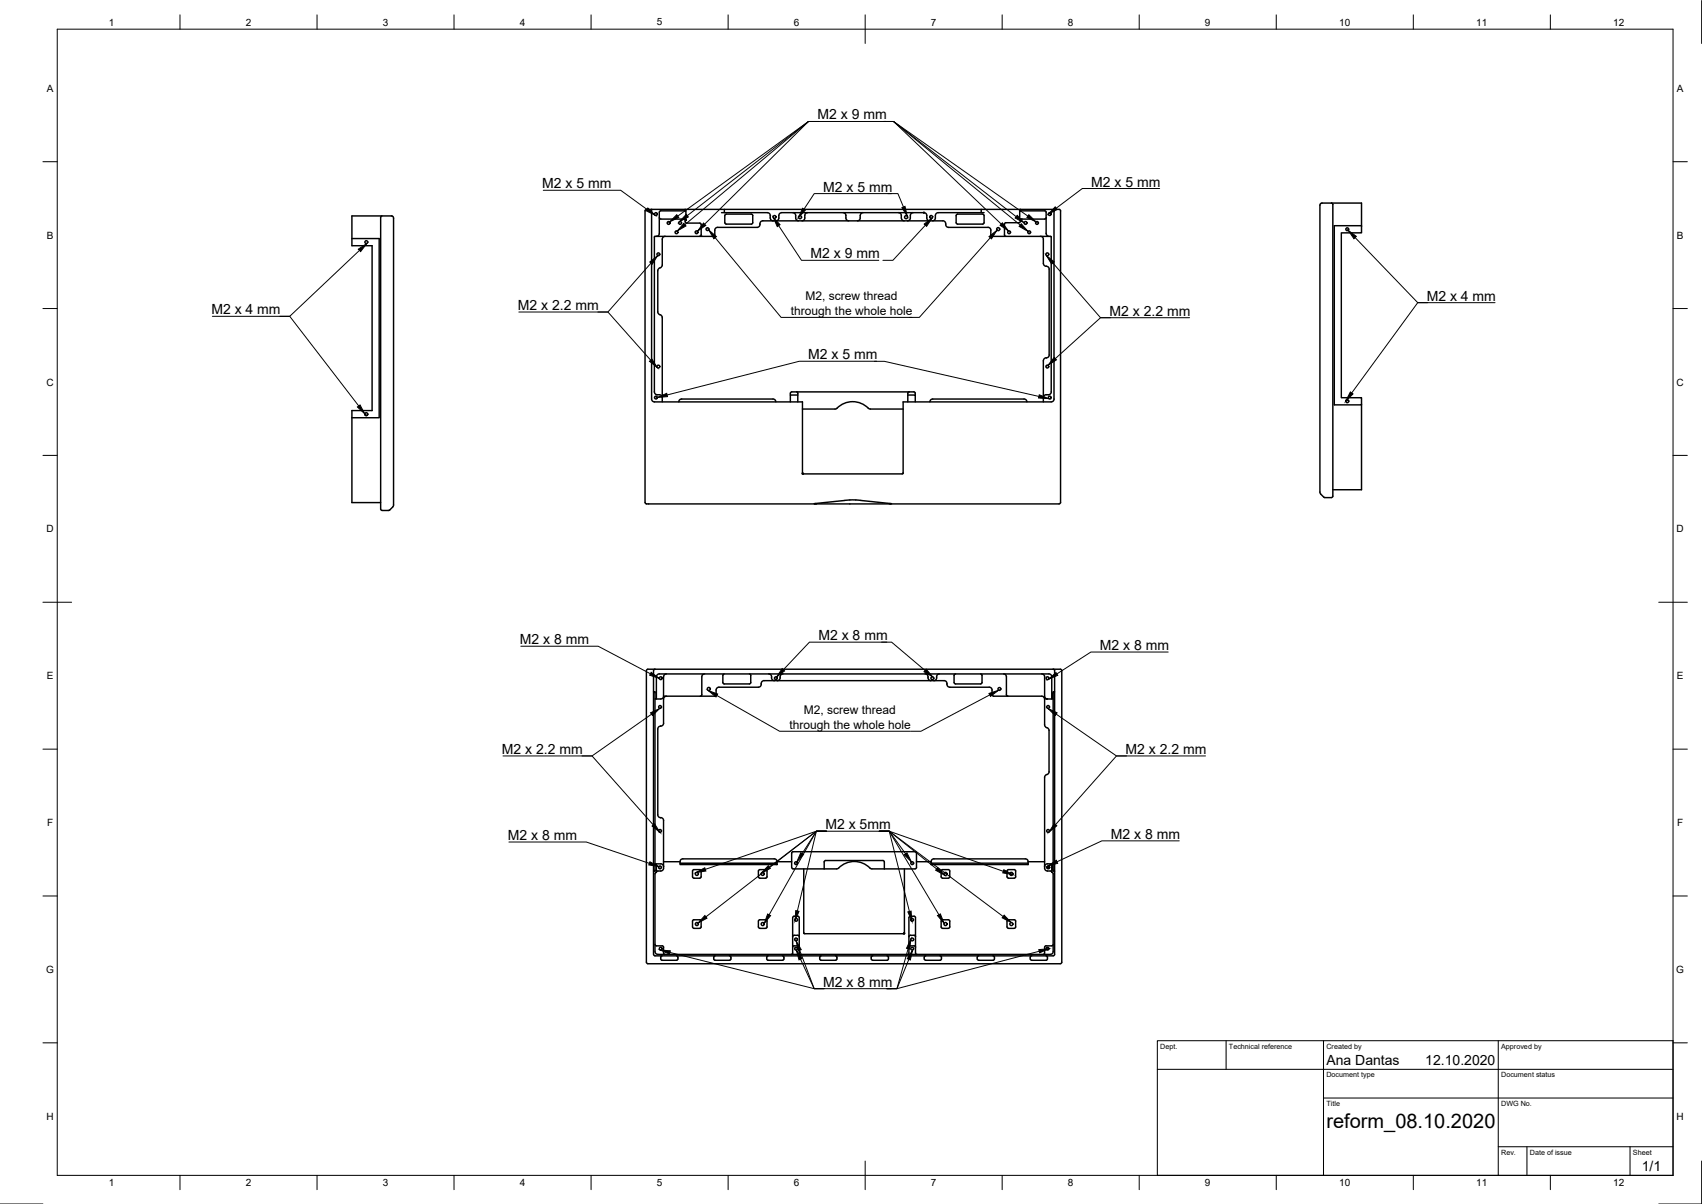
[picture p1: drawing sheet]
<svg xmlns="http://www.w3.org/2000/svg" width="594mm" height="420mm" viewBox="0 0 594 420" stroke-linecap="round" stroke-linejoin="round" font-family="sans-serif">
<!-- layer: Visible -->
<g fill="none" stroke="#000" stroke-width=".51">
<path d="M133.4 75.4l-.5 .5v101.7M227.4 73.1v66.1a1.01 1.01 0 0 0 1 1.1h51.7v24.7l.2 .3 34.6 .1 .3-.4M227.4 73.1h-1.7l-.5 .5-.1 101a.9 .9 0 0 0 .2 1.1 .9 .9 0 0 0 1.1 .2h143.3M227.4 73.1h11.8M230.1 75.9l.5 .5 8.1 .1M238.7 76.4l.4 .3 .1 .7M239.2 77.4l.5 .5h4.5l.5 .2 .1 3.9-.5 .5M239.2 73.1h13.6M239.2 73.6h.2v3.3l-.2-.3-.5-.1M239.2 73.6h-8.8l-.3 .5v7.4a1.01 1.01 0 0 1-1 1M239.2 73.1v.5M251.8 74.2h16"/>
<path d="M252.8 74.2v-1.1h89.7v1.1h-15a1.01 1.01 0 0 0-1 1v.9a1.01 1.01 0 0 1-1 1M253.1 75l.4-.3 9 .1 .2 .4v2.8l-.5 .2-8.9-.1-.3-.4zM265.2 78.1l.1 .2a1.01 1.01 0 0 1-1.1 1.1l-13.7-.1a1.01 1.01 0 0 0-1 1v1.7l-.3 .4-5 .1M265.3 78.1a1.01 1.01 0 0 1 1-1.1l62.8 .1a.97 .97 0 0 1 1 1M267.9 74.2a1.01 1.01 0 0 1 1 1l-.1 .9a1.04 1.04 0 0 0 1.1 1M271.8 76.1v-.9a1.01 1.01 0 0 1 1-1h49.7a1.01 1.01 0 0 1 1 1v.9a1.01 1.01 0 0 0 1 1M271.9 76.1a1.01 1.01 0 0 1-1 1M276.7 74.2a1.01 1.01 0 0 1 1 1v.9a1.01 1.01 0 0 0 1 1M281.9 74.2a1.01 1.01 0 0 0-1 1v.9a1.01 1.01 0 0 1-1 1M294.3 74.2a1.01 1.01 0 0 1 1 1v.9a1.01 1.01 0 0 0 1 1M301.3 74.2a1.04 1.04 0 0 0-1.1 1l.1 .9a1.01 1.01 0 0 1-1 1M313.6 74.2a1.01 1.01 0 0 1 1 1v.9a1.04 1.04 0 0 0 1 1"/>
<path d="M318.7 74.2a1.01 1.01 0 0 0-.9 1v.9a1.01 1.01 0 0 1-1.1 1M330.1 78.1v.2a1.01 1.01 0 0 0 1 1.1h13.7a.97 .97 0 0 1 1.1 .9M333.8 75l.4-.3 9 .1 .3 .4-.1 2.8-.4 .2-9-.1-.2-.4zM342.5 73.1h13.7M342.5 74.2h1M351.1 77.7h4.6M351.1 77.7l-.5 .5v3.8l.5 .5M356.2 73.6h-.3v3.3l.5-.4h8.3l.5-.6M356.2 73.6h8.5l.5 .5M356.2 73.1h11.7M356.2 73.1v.5M356.7 76.4l-.4 .3-.2 .8-.4 .2"/>
<path d="M365.1 74.1v7.4M369.7 73.1h-1.8v66.1a1.01 1.01 0 0 1-1 1.1h-51.7v24.7M369.7 73.1l.5 .5v101.7l-.5 .5M461.5 70.9h3.2M461.5 70.9l-.5 .2-.3 .4v100.2l.3 .7 1.4 1.3h2.3l.5-.6v-101.7l-.5-.5M464.7 70.9h10.5v7.9h-9.5v62.5h9.5v-2.5h-7v-57.5h7v-2.5M122.8 83.2h9.6v62.6h-9.6M229.6 94.5v14.4M232.2 82.5a1.01 1.01 0 0 0-1 1v9l-.3 .6-1.1 .7-.2 .7M244.2 82.5h-15.5l-.3 .2v54a1.01 1.01 0 0 0 1 1.1h.7M345.8 80.3v1.7M345.9 82l.5 .5h20.3l.2 .2v54.1a.97 .97 0 0 1-1 1"/>
<path d="M363.2 82.5a1.01 1.01 0 0 1 1 1M364.2 83.5v8.4M364.2 91.9a1.01 1.01 0 0 0 1 1M365.2 81.5a1.01 1.01 0 0 0 1 1M365.2 92.9h.1M365.2 92.9a1.01 1.01 0 0 1 1 1M366.2 93.9v30a1.01 1.01 0 0 1-1 1M229.6 108.8l.2 .7 .6 .3M230.4 109.8l.5 .4 .3 .6v29.5M230.2 137.7a1.01 1.01 0 0 1 1 1M237.9 139.3l31.9-.1a1.01 1.01 0 0 1 1 1M237.9 139.2a1.01 1.01 0 0 0-1 1"/>
<path d="M275.9 137.2v.7M278 136.7l.5 .5v3.1M278.5 137.9h-2.6v2.4M316.9 137.9h2.6v2.4M317.4 136.8h-41l-.5 .4M317.4 136.8h1.8l.3 1.1M317.4 136.7l-.5 .5v3.1M364.2 125.9v14.4M365.2 137.8h.7M365.2 124.9h.1M365.2 137.7a1.01 1.01 0 0 0-1 1M365.2 124.9a1.01 1.01 0 0 0-1 1"/>
<path d="M470.7 140l-.6-.4-.3 .5M127.4 144.5l.4 .5 .6-.4M280.1 142.7h11.6a8.1 8.1 0 0 1 11.8 0h11.7M324.6 140.2a1.01 1.01 0 0 1 1-1l31.8 .1a.97 .97 0 0 1 1 .9M475.2 141.3v29.6h-10M132.9 175.4h-10.1v-32.1h7.1v-57.6h-7.1v-10.3h13.8l.5 .1 .3 .6v100.1l-.3 .7M137.1 176.9l-1.4 1.2h-2.4l-.4-.5M284.7 175.7l-.6 .1h.8M300.5 174.6l10.1 1.1M300.5 174.6l-3.9-.1-11.9 1.2M310.6 175.7l.7 .1h-.9M225.7 233.8l.4-.3 144.3 .1 .2 .4-.1 102-.4 .3-144.2-.1-.3-.4z"/>
<path d="M228.6 233.5l-.5 .5 .2 7.4M229.1 236.2v7.7h-.5M231.6 236.2v6.7M232.6 235.2a1.01 1.01 0 0 0-1 1M245 236.2v6.2l-.5 .5M246 235.2a1.01 1.01 0 0 0-1 1M252.3 238.2l.5 .5h8.8M252.8 235.2l-.5 .5v2.5M261.6 235.2l.5 .5-.1 2.5M262.1 238.2l-.5 .5M268.3 235.2a1.01 1.01 0 0 1 1 1M269.3 236.2v.3a1.01 1.01 0 0 0 1 1"/>
<path d="M272.3 236.2v.3a1.01 1.01 0 0 1-1 1M273.3 235.2a1.01 1.01 0 0 0-1 1M322.9 235.2a1.01 1.01 0 0 1 1 1M323.9 236.2v.3a1.01 1.01 0 0 0 1 1M326.9 236.2v.3M326.9 236.5a1.01 1.01 0 0 1-1 1M327.9 235.2a1.01 1.01 0 0 0-1 1M333 235.7v2.5M333.5 235.2l-.5 .5M342.3 235.2l.5 .5v2.5M342.8 238.2l-.5 .5h-8.8l-.5-.5M350.3 235.2a1.01 1.01 0 0 1 1 1"/>
<path d="M351.3 236.2v6.2l.5 .5M363.6 235.2a1.01 1.01 0 0 1 1 1M364.6 236.2v6.7a1.01 1.01 0 0 0 1 1M366.1 235.2h-136a1.01 1.01 0 0 0-1 1M366.1 235.2a1.01 1.01 0 0 1 1 1M367.1 236.2v7.7h.5v-2.1M367.6 233.5l.5 .5-.2 7.4M228.1 241.4v91.6l.5 .5M228.3 241.4h.3v.4M228.6 241.8v61.8M230.6 253.4h.1M230.6 253.4a1.01 1.01 0 0 0-1 1v29.9a1.01 1.01 0 0 0 1 1"/>
<path d="M231.6 243h17.8l.6-.6v-1.6a1.01 1.01 0 0 1 1-1h13.7a1.35 1.35 0 0 0 1.1-1.7l.9-.6h62.8a1.32 1.32 0 0 1 1.1 1.7l.9 .6h13.8a.97 .97 0 0 1 1 1v1.6l.5 .5 16.8 .1 .9 .4M231.6 243.9v8.5a1.01 1.01 0 0 1-1 1M231.6 242.9a1.01 1.01 0 0 1-1 1h-1.5M232.6 242.9a1.01 1.01 0 0 0-1 1M364.5 243.4l.1 .5M364.5 243.4l.6 .5h2M364.6 243.9v9.1l.2 .6 1.2 .7 .2 .6v14.4l-.2 .6-.6 .4M367.6 241.6v.2M367.6 243.9v57.6M368 241.4l-.4 .2M368.1 241.4v62.6M365.4 270.3l-.6 .3-.2 .7v31.6a1.01 1.01 0 0 0 1 1.1h1.2l.3 .2"/>
<path d="M230.6 285.3h.1M230.6 285.3a.97 .97 0 0 1 1 1v16.2M238.4 299.7h31.8M238.4 299.7a1.01 1.01 0 0 0-1 1M270.2 299.7a1.01 1.01 0 0 1 1.1 1M276.4 297.4l.4-.2h42.6l.4 .2 .1 5.3-.2 .4-15.6 .1a8.1 8.1 0 0 0-11.8 0l-15.7-.1-.3-.4zM326 299.7h31.9M326 299.7a1.01 1.01 0 0 0-1 1M357.9 299.7a1.01 1.01 0 0 1 1 1M228.1 304h.4M228.6 303.6l-.1 .4M228.6 301.5h.5v2.6l-.2 .4"/>
<path d="M229.1 301.5h1.5M229.2 304.2l-.3 .3M230.6 301.4a1.01 1.01 0 0 1 1 1M231.6 302.5a1.13 1.13 0 0 1-1 1.5h-1.2l-.2 .2M231.6 300.7h5.8M237.4 301.2h33.8v.5h-33.8zM237.4 300.7v.5M241.8 303.7l.4-.2h2.3l.2 .5v2.2l-.5 .3-2.2-.1-.3-.4zM267.2 303.5h-2l-.5 .5v2l.3 .4 2.2 .1M267.2 303.5l.5 .2v2.3l-.5 .5M271.2 300.7v.5M271.2 300.7h5.1"/>
<path d="M277.2 319.7l1.5 .1 .3 .4v12.4l.5 .5M277.2 319.7l-.5 .5v6.7M280.5 303.2l.1 22.4M287.7 303.2v-2.4l.5-.5h20l.5 .5v2.4M315.7 303.2v22.3l-.2 .3-34.9-.1M317.8 319.7l1.5 .1 .3 .4v6.7M317.8 319.7l-.5 .5-.1 12.4-.4 .5M319.9 300.7h5.1M325 300.7v1h33.9v-1h5.7M325 301.2h33.9M328.6 303.7l.4-.2h2.3l.2 .5-.1 2.2-.4 .3-2.2-.1-.3-.4zM354.5 304v2"/>
<path d="M354.5 304l-.5-.5h-2l-.5 .5v2l.3 .4 2.2 .1 .5-.5M365.4 302.8h1M365.4 302.6h1M365.6 301.5h1.5M365.6 301.4a1.01 1.01 0 0 0-1 1M367.1 304.2v.1M367.1 304.3l.2 .2M367.3 304.5l.3 .4v27.2a1.01 1.01 0 0 1-1 1h-137a1.01 1.01 0 0 1-1-1v-27.2l.3-.4M367.6 303.8l.2 .2M367.6 303.6v-2.1h-.5v2.8M367.6 303.6v.2M367.8 304h.3v29l-.5 .5"/>
<path d="M228.6 329.6l.5 .5M228.6 333.6h139M229.1 330.1h2M231.1 330.1l.5 .2v2.3l.5 .5M231.1 333.6l-.5 .5 .1 .8 .4 .2 5.3-.1 .2-.9-.5-.5M242.2 324h2M242.2 324l-.5-.5v-2l.5-.5h2l.5 .2v2.3l-.5 .5M249.6 333.6l-.5 .5 .1 .8 .4 .2 5.3-.1 .2-.9-.5-.5M265.2 324h2M267.2 321h-2l-.4 .2-.1 2.3 .5 .5M267.2 321l.5 .2v2.3l-.5 .5M268.1 333.6l-.5 .5 .1 .8 .4 .2 5.3-.1 .2-.9-.5-.5"/>
<path d="M276.7 326.9v5.7l-.5 .5M277.2 326.4h1.3l.5 .5M277.2 330.1h1.3M277.2 330.1l-.5 .4M277.2 326.4l-.5 .5M278.5 330.1l.5 .4M286.6 333.6l-.5 .5 .1 .8 .4 .2 5.3-.1 .2-.9-.5-.5M304.6 333.6l-.5 .5 .1 .8 .4 .2 5.3-.1 .2-.9-.5-.5M317.8 326.4h1.3l.5 .5M317.8 330.1h1.2M317.8 326.4l-.5 .5M317.8 330.1l-.5 .4"/>
<path d="M319.1 330.1l.5 .4M319.6 326.9v5.7l.5 .5M323.1 333.6l-.5 .5 .1 .8 .4 .2 5.3-.1 .2-.9-.5-.5M329 324h2M329 324l-.5-.5v-2l.5-.5h2l.4 .2 .1 2.3-.5 .5M341.6 333.6l-.5 .5 .1 .8 .4 .2 5.3-.1 .2-.9-.5-.5M352 324h2M354.5 321.5v2M354.5 321.4l-.5-.4h-2l-.4 .2-.1 2.3 .5 .5M354.5 323.5l-.5 .5M360.1 333.6l-.5 .5 .1 .8 .4 .2 5.3-.1 .2-.9-.5-.5M365.1 330.1h2"/>
<path d="M365.1 330.1l-.4 .2-.1 2.3-.5 .5M367.6 329.6l-.5 .5"/>
<circle cx="228.9" cy="74.7" r=".5"/>
<circle cx="233.4" cy="77.8" r=".5"/>
<circle cx="237.4" cy="77.8" r=".5"/>
<circle cx="246.9" cy="80" r=".5"/>
<circle cx="270.4" cy="75.7" r=".5"/>
<circle cx="279.2" cy="75.8" r=".54"/>
<circle cx="316.3" cy="75.8" r=".54"/>
<circle cx="325" cy="75.7" r=".5"/>
<circle cx="348.4" cy="80" r=".54"/>
<circle cx="358" cy="77.8" r=".5"/>
<circle cx="362" cy="77.8" r=".5"/>
<circle cx="366.4" cy="74.7" r=".5"/>
<circle cx="470.2" cy="80" r=".5"/>
<circle cx="127.9" cy="84.5" r=".5"/>
<circle cx="229.8" cy="88.7" r=".5"/>
<circle cx="236.1" cy="81.1" r=".5"/>
<circle cx="243.1" cy="81.1" r=".5"/>
<circle cx="352.2" cy="81.1" r=".5"/>
<circle cx="359.2" cy="81.1" r=".5"/>
<circle cx="365.6" cy="88.7" r=".5"/>
<circle cx="228.9" cy="138.7" r=".5"/>
<circle cx="229.8" cy="127.9" r=".5"/>
<circle cx="365.6" cy="127.9" r=".5"/>
<circle cx="366.4" cy="138.7" r=".5"/>
<circle cx="127.9" cy="144.5" r=".5"/>
<circle cx="470.2" cy="140" r=".5"/>
<circle cx="230.6" cy="236.7" r=".5"/>
<circle cx="270.8" cy="236.7" r=".5"/>
<circle cx="325.4" cy="236.7" r=".5"/>
<circle cx="365.6" cy="236.7" r=".5"/>
<circle cx="230.4" cy="246.7" r=".5"/>
<circle cx="247.4" cy="240.4" r=".54"/>
<circle cx="348.8" cy="240.4" r=".5"/>
<circle cx="365.8" cy="246.7" r=".5"/>
<circle cx="230.4" cy="290" r=".5"/>
<circle cx="365.8" cy="290" r=".5"/>
<circle cx="230.4" cy="302.7" r=".5"/>
<circle cx="243.2" cy="305" r=".54"/>
<circle cx="266.2" cy="305" r=".54"/>
<circle cx="277.8" cy="301.2" r=".5"/>
<circle cx="318.4" cy="301.2" r=".5"/>
<circle cx="330" cy="305" r=".54"/>
<circle cx="353" cy="305" r=".54"/>
<circle cx="365.9" cy="302.7" r=".5"/>
<circle cx="230.6" cy="331.1" r=".5"/>
<circle cx="243.2" cy="322.5" r=".54"/>
<circle cx="266.2" cy="322.5" r=".54"/>
<circle cx="277.8" cy="331.1" r=".5"/>
<circle cx="277.8" cy="327.8" r=".5"/>
<circle cx="277.9" cy="321" r=".5"/>
<circle cx="318.4" cy="321" r=".5"/>
<circle cx="318.4" cy="331.1" r=".5"/>
<circle cx="318.4" cy="327.8" r=".5"/>
<circle cx="330" cy="322.5" r=".54"/>
<circle cx="353" cy="322.5" r=".54"/>
<circle cx="365.6" cy="331.1" r=".5"/>
</g>
<g fill="#000" stroke="#000" stroke-width=".35">
<circle cx="322.5" cy="74.2" r=".24"/>
<circle cx="280.2" cy="165.3" r=".24"/>
<circle cx="315.6" cy="325.7" r=".24"/>
</g>
<!-- layer: TitleBlock -->
<path d="M404 363.2h180v47h-180zM404 373.2h180M428 363.2v10M462 363.2v47M523 363.2v47M462 383.2h122M523 400.2h61M533 400.2v10M569 400.2v10" fill="none" stroke="#000" stroke-width=".36"/>
<!-- layer: Annotations -->
<g fill="#000" stroke="#000" stroke-width=".35">
<path d="M226.1 72.6l2.5 2.5-3.2-1.6zM236.2 74.9l.7 1-3.2 1.5zM238.7 77.9l.7 .9-3 1.8zM239.5 74.8l.8 .9-3.2 1.7zM245.6 77.8l.8 .9-2.9 2zM269.9 75.8l2.4 2.6-1 .7zM280.1 72.7l1 .6-2.4 2.6zM314.8 72.5l1.1-.5 .8 3.5zM322.6 78.2l2.8-2.2-2 3zM349.9 77.8l2.1 2.8-2.9-2zM355 75.1l2.4 2.6-3.1-1.6zM356.5 78.1l2.3 2.7-3.1-1.8z"/>
<path d="M359.1 74.9l2.5 2.5-3.2-1.5zM368.3 72.2l.7 .9-3.1 1.6zM125.1 87l2.9-2-2.1 2.8zM226.8 91.4l2.8-2.2-1.9 3zM247.4 80.2l2.7 2.4-.9 .7zM345.2 82.6l2.8-2.3-1.9 3.1zM365.2 89.1l2.7 2.3-.8 .8zM470.6 80.4l2.8 2.1-.8 .8zM226.7 126.1l.9-.8 1.8 3zM229.4 138.7l3.3-1.4 .3 1.1zM362.8 137.8l3.2 1.3-3.5-.2zM368 124.7l.7 .9-2.9 1.9z"/>
<path d="M471.3 136.8l1 .7-2.6 2.5zM124.8 142l.9-.7 1.6 3.1zM227.3 234.6l2.8 2.1-3.3-1.1zM273 233.3l.9 .8-2.9 2.2zM323.3 233.5l2.3 2.7-3.1-1.8zM366 237.1l2.6-2.4 .6 1zM227.1 248.8l3.2-1.6-2.5 2.5zM247.2 241l3.3 1.2-.6 1zM345.2 242l3.4-1.1-2.9 2.1zM365.8 247.2l3.2 1.6-.7 .9zM227.6 288.3l.9-.8 1.9 3zM279.5 297.6l1 .6-2.4 2.6z"/>
<path d="M315.6 298.3l1-.7 1.6 3.2zM368 287.4l.9 .8-2.8 2.2zM226.8 300.7l3.2 1.7-3.5-.6zM242.9 304.5l3.1-1.7 .4 1.2zM268.2 302.1l.7 .9-3.2 1.7zM267.9 319l1.1 .5-2.3 2.8zM277.7 317.8l1.2 .2-1.4 3.3zM316.9 318.2l1.1-.3 .3 3.6zM327.3 302.8l2.4 2.6-3.1-1.7zM327.2 319.5l1-.6 1.3 3.3zM350.4 303.5l3.1 1.7-3.5-.6zM350.5 319.4l2.5 2.5-3.2-1.6z"/>
<path d="M365.8 302.2l2.9-2 .5 1.1zM230.4 331.5l3.6 .3-.3 1.2zM246 319.5l.8 .9-3.2 1.7zM277.9 328.3l1.8 3.1-1.1 .4zM277.9 331.6l2.1 2.9-1.1 .5zM317.9 327.7l-.4 3.5-1.1-.3zM318.5 331.5l-.7 3.5-1.1-.4zM362.6 331.4l3.5-.3-3.2 1.4z"/>
</g>
<g fill="none" stroke="#000" stroke-width=".35">
<path d="M285.7 42.4h-3.5l-42.3 32.8M285.7 42.4h-3.5l-43.1 36M285.7 42.4h-3.5l-36.2 35.8M308.4 42.4h3.5l42.8 33.2M308.4 42.4h3.5l46.9 33M308.4 42.4h3.5l37.6 35.8M308.4 42.4h3.5l44.2 36.1M309.2 42.4h-27l-45.6 33M189.6 66.4h27l9.2 6.6M271.8 78.7l8 12.1h26.9M309.9 67.6h3.5l1.9 4.6M311.2 67.6h-27l-3.6 5.4"/>
<path d="M323 78.6l-11.3 12.2h-3.5M404.8 65.8h-27l-9.1 6.8M125.5 87.4l-24.4 23h-27M227.2 91.8l-15 17.1h-31.1M249.6 82.9l23 27.9h45.7M345.7 83l-24.8 27.8h-3.5M367.5 91.8l16.6 19.1h31.1M473 82.9l21.9 22.7h26.9M97.6 110.4h3.5l24.1 31.3M208.7 108.9h3.5l14.9 16.8M387.6 110.9h-3.5l-15.7 14.2M498.3 105.6h-3.4l-23.1 31.5"/>
<path d="M305.2 126.1h3.5l53.9 12.2M306 126.1h-27l-46.2 11.7M181.8 225.5h27l18.2 9.6M307.7 224.1h3.5l11.7 9.9M309.5 224.1h-27l-9.1 9.6M407.8 227.5h-27l-11.9 7.7M227.4 249.2l-20.7 14.6h-31.1M250.2 242.7l21.9 12.5h45.7M345.5 242.5l-24 12.7h-3.6M368.7 249.2l21 14.6h31.1M203.1 263.8h3.6l21.3 24.1M393.2 263.8h-3.5l-21.3 24"/>
<path d="M177.6 293.8h27l22.1 7.5M288.5 290.1h-3.6l-6.6 27.8M288.5 290.1h-3.6l-16.4 12.5M288.5 290.1h-3.6l-16.4 29.1M288.5 290.1h-3.6l-38.5 29.9M288.5 290.1h-3.6l-38.7 13.3M306.9 290.1h3.5l5.7 7.9M306.9 290.1h3.5l7 28M306.9 290.1h3.5l16.5 13.1M306.9 290.1h3.5l17.3 29.1M306.9 290.1h3.5l39.8 14M306.9 290.1h3.5l39.7 29.7"/>
<path d="M310.6 290.1h-25.7l-4.9 7.8M411.6 293.4h-27l-15.7 7.3M233.8 332.4l50.4 12.6h3.5h-3.5l-4.8-10.3M279.1 331.6l5.1 13.4h27M317 331.1l-3.9 13.9h-3.5M317.2 334.8l-4.1 10.2h-3.5M362.7 332l-49.6 13h-3.5"/>
</g>
<!-- layer: Border -->
<g fill="none" stroke="#000" stroke-width=".35">
<path d="M20 10.2h564v400h-564zM62.8 5.2v5M110.7 5.2v5M158.5 5.2v5M206.3 5.2v5M254.1 5.2v5M302 5.2v10M349.8 5.2v5M397.6 5.2v5M445.5 5.2v5M493.3 5.2v5M541.1 5.2v5"/>
<path d="M594 .2v15M15 56.4h5M584 56.4h5M15 107.7h5M584 107.7h5M15 158.9h5M584 158.9h5M15 210.2h10M579 210.2h10M15 261.4h5M584 261.4h5M15 312.7h5"/>
<path d="M584 312.7h5M15 363.9h5M584 363.9h5M62.8 410.2v5M110.7 410.2v5M158.5 410.2v5M206.3 410.2v5M254.1 410.2v5M302 405.2v10M349.8 410.2v5M397.6 410.2v5M445.5 410.2v5"/>
<path d="M493.3 410.2v5M541.1 410.2v5M594 405.2v15h-15M0 420.2h15"/>
</g>
<text font-size="7" x="463" y="393.7">reform_08.10.2020</text>
<g font-size="4.9">
<text x="285.3" y="41.7">M2 x 9 mm</text>
<text x="189.3" y="65.7">M2 x 5 mm</text>
<text x="380.9" y="65.1">M2 x 5 mm</text>
<text x="287.3" y="66.9">M2 x 5 mm</text>
<text x="282.9" y="90.1">M2 x 9 mm</text>
<text x="498" y="104.9">M2 x 4 mm</text>
<text x="73.8" y="109.7">M2 x 4 mm</text>
<text x="180.7" y="108.2">M2 x 2.2 mm</text>
<text x="387.3" y="110.2">M2 x 2.2 mm</text>
<text x="282.1" y="125.4">M2 x 5 mm</text>
<text x="181.4" y="224.8">M2 x 8 mm</text>
<text x="285.7" y="223.4">M2 x 8 mm</text>
<text x="383.9" y="226.8">M2 x 8 mm</text>
<text x="175.2" y="263.1">M2 x 2.2 mm</text>
<text x="392.8" y="263.1">M2 x 2.2 mm</text>
<text x="177.3" y="293.1">M2 x 8 mm</text>
<text x="288.1" y="289.4">M2 x 5mm</text>
<text x="387.7" y="292.7">M2 x 8 mm</text>
<text x="287.3" y="344.3">M2 x 8 mm</text>
<text x="463" y="371.7">Ana Dantas</text>
<text x="497.5" y="371.7">12.10.2020</text>
<text x="573.1" y="408.8">1/1</text>
</g>
<g font-size="4.2">
<text x="281.2" y="104.7">M2, screw thread</text>
<text x="276.1" y="109.9">through the whole hole</text>
<text x="280.6" y="249.3">M2, screw thread</text>
<text x="275.5" y="254.3">through the whole hole</text>
</g>
<g font-size="3.5">
<text x="37.9" y="8.9">1</text>
<text x="85.8" y="8.9">2</text>
<text x="133.6" y="8.9">3</text>
<text x="181.4" y="8.9">4</text>
<text x="229.3" y="8.9">5</text>
<text x="277.1" y="8.9">6</text>
<text x="324.9" y="8.9">7</text>
<text x="372.7" y="8.9">8</text>
<text x="420.6" y="8.9">9</text>
<text x="467.4" y="8.9">10</text>
<text x="515.3" y="8.9">11</text>
<text x="563.1" y="8.9">12</text>
<text x="16.3" y="32">A</text>
<text x="585.3" y="32">A</text>
<text x="16.3" y="83.3">B</text>
<text x="585.3" y="83.3">B</text>
<text x="16.2" y="134.6">C</text>
<text x="585.2" y="134.6">C</text>
<text x="16.2" y="185.8">D</text>
<text x="585.2" y="185.8">D</text>
<text x="16.3" y="237">E</text>
<text x="585.3" y="237">E</text>
<text x="16.4" y="288.3">F</text>
<text x="585.4" y="288.3">F</text>
<text x="16.1" y="339.6">G</text>
<text x="585.1" y="339.6">G</text>
<text x="16.2" y="390.8">H</text>
<text x="585.2" y="390.8">H</text>
<text x="37.9" y="413.9">1</text>
<text x="85.8" y="413.9">2</text>
<text x="133.6" y="413.9">3</text>
<text x="181.4" y="413.9">4</text>
<text x="229.3" y="413.9">5</text>
<text x="277.1" y="413.9">6</text>
<text x="324.9" y="413.9">7</text>
<text x="372.7" y="413.9">8</text>
<text x="420.6" y="413.9">9</text>
<text x="467.4" y="413.9">10</text>
<text x="515.3" y="413.9">11</text>
<text x="563.1" y="413.9">12</text>
</g>
<g font-size="2.5">
<text x="405" y="366">Dept.</text>
<text x="429" y="366">Technical reference</text>
<text x="463" y="366">Created by</text>
<text x="524" y="366">Approved by</text>
<text x="463" y="376">Document type</text>
<text x="524" y="376">Document status</text>
<text x="463" y="386">Title</text>
<text x="524" y="386">DWG No.</text>
<text x="524" y="403">Rev.</text>
<text x="534" y="403">Date of issue</text>
<text x="570" y="403">Sheet</text>
</g>
</svg>
